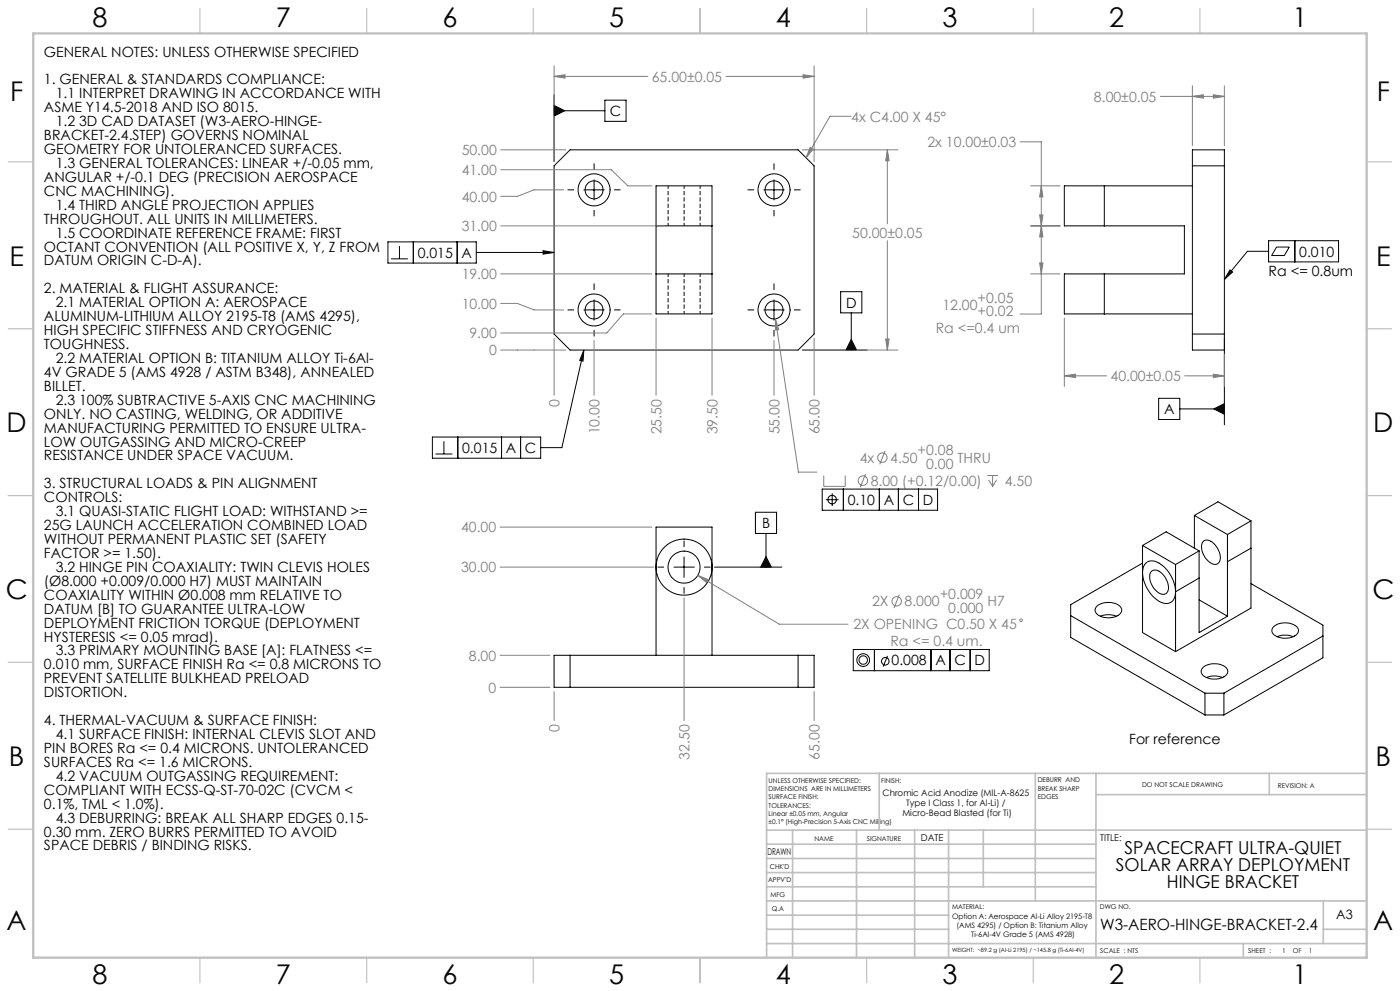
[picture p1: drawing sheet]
<svg xmlns="http://www.w3.org/2000/svg" width="420mm" height="297mm" viewBox="0 0 420 297" stroke-linecap="round" stroke-linejoin="round" font-family="sans-serif">
<path d="M200.4 55.7v12M205.2 67.7v-12M210 67.7v-12M200.4 82.1v12M205.2 94.1v-12M210 94.1v-12" fill="none" stroke="#000" stroke-width=".3" stroke-dasharray="1.3 .6" stroke-dashoffset=".3" stroke-linecap="butt"/>
<g fill="none" stroke="#000" stroke-width=".3">
<path d="M166.2 28.4v20M166.2 33.2h15.3M166.2 31.6l3.2 1.6-3.2 1.6zM181.5 30h6.3v6.4h-6.3zM166.2 49.7l4.8-4.8h68.4l4.8 4.8v50.4l-4.8 4.8h-68.4l-4.8-4.8zM170.4 56.9h1.7M175.2 56.9h6.1M178.2 49.1v1.7M178.2 53.9v6M184.3 56.9h1.8M196.8 55.7h16.8v38.4h-16.8zM224.4 56.9h1.7"/>
<path d="M229.2 56.9h6.1M232.2 49.1v1.7M232.2 53.9v6M238.3 56.9h1.8M331.3 55.7v12M357.7 55.7h-38.4v12h36v14.4h-36v12h38.4M357.7 49.7h9.6M116.4 72.5h26.5v6.3h-26.5zM117.3 77.6h5.1M119.8 73.8v3.8M124 72.5v6.3M137.2 72.5v6.3"/>
<path d="M142.9 75.7h23.3M162.9 75.1l3.3 .6-3.3 .5zM178.2 63v1.7M196.8 67.7h16.8M232.2 63v1.7M380.6 72.1h21v6.4h-21zM380.6 75.3h-6.4l-6.9 8.4M383 74h3.8l-1.5 2.6h-3.8zM388.4 72.1v6.4M170.4 92.9h1.7M175.2 92.9h6.1M178.2 85.1v1.7"/>
<path d="M178.2 89.8v6.2M178.2 99v1.7M184.3 92.9h1.8M196.8 82.1h16.8M224.4 92.9h1.7M229.2 92.9h6.1M232.2 85.1v1.7M232.2 89.8v6.2M232.2 99v1.7M238.3 92.9h1.8M252.2 87.4h6.4v6.4h-6.4zM255.4 93.8v11.1"/>
<path d="M331.3 82.1v12M369 80.9l.8 .6-2.5 2.2zM175.2 104.9l-6.6 29.3h-6.4M175.2 104.9l-.3 3.3-1-.2zM240.7 104.9h19.4M255.4 101.7l1.6 3.2h-3.2zM347.6 119.4h6.3v6.3h-6.3zM357.7 100.1h9.6M367.3 104.9h-9.6v-60h9.6v82.4M129.7 131h32.5v6.3h-32.5zM130.6 136.1h5.1M133.2 132.3v3.8"/>
<path d="M137.3 131v6.3M150.5 131v6.3M156.2 131v6.3M353.9 122.6h13.4M364.1 122.6l3.2-1.6v3.1zM226.6 153.5h6.4v6.4h-6.4zM229.8 159.9v10.1M246.7 146.6h34.6v6.3h-34.6zM247.8 149.8h3.8M249.7 147.8v3.9M253 146.6v6.3M263.8 146.6v6.3"/>
<path d="M269.5 146.6v6.3M275.6 146.6v6.3M358.3 154.5l7.1-4.1 9.9 5.7M358.3 154.5l9.9 5.7M358.3 154.5v9.8M375.3 156.1v26.1l-22.6 13.1M375.3 156.1l-7.1 4.1M197.4 170h1.7M202.2 170h6.1M205.2 162.1v1.8M205.2 166.9v6.1M205.2 176.1v1.7"/>
<path d="M211.3 170h1.8M214.3 170h20.3M229.8 166.8l1.6 3.2h-3.2zM342.8 168.8l-21.6 12.4v9.8l40.3 23.3M342.8 163.5v26.1l9.9 5.7M342.8 163.5l9.9 5.7M342.8 163.5l7-4.1 9.9 5.7M343.6 168.9a3.2 3.2 0 0 1 4.6 .2 10.2 10.2 0 0 1 4.3 9.7 2.86 2.86 0 0 1-4.6 1.5 10.3 10.3 0 0 1-4.9-10.2zM345.5 171.1a2.7 2.7 0 0 1 3.6 1.3 4.7 4.7 0 0 1 1 5.2 2.11 2.11 0 0 1-3.1-.4 5.1 5.1 0 0 1-1.7-5.9zM352.7 169.2v26.1M359.7 165.1l-7 4.1M359.7 165.1v24.5l8.5-4.9"/>
<path d="M359.7 173.2l-7 4.1M359.7 179.8l8.5 4.9M360.9 162.4a2.06 2.06 0 0 1 3.1 .3 5.4 5.4 0 0 1 1.8 5.7 1.8 1.8 0 0 1-2.9 .1 5.1 5.1 0 0 1-2-6.1zM368.2 160.2v24.5M375.3 174.9l21.6 12.5v9.7l-29.7 17.2M375.3 164.3l-7.1 4M166.2 196.4h78v9.6h-78zM171 196.4v9.6M196.8 196.4v-38.4h16.8v38.4M239.4 196.4v9.6M256 194.7h40.8v6.3h-40.8zM262.3 194.7v6.3"/>
<path d="M266.2 196.6l-1.3 3.2M279.3 194.7v6.3M285 194.7v6.3M291 194.7v6.3M321.2 184.5l40.3 23.2M329.1 181.7a5.5 5.5 0 0 1 7.2 .4 1.79 1.79 0 0 1-1.3 2.6 5.2 5.2 0 0 1-6.4-1.3v-.9zM330.1 184.7a6.6 6.6 0 0 1 4.8 0M382.1 187.8a5.6 5.6 0 0 1 7.2 .4 1.96 1.96 0 0 1-1.7 2.8 5.5 5.5 0 0 1-5.8-1.2l-.2-1.2zM383.1 190.8a6.7 6.7 0 0 1 4.9 0M396.9 190.6l-29.7 17.1M360.9 200.1a5.5 5.5 0 0 1 7.2 .3 1.81 1.81 0 0 1-1.3 2.7 5.2 5.2 0 0 1-6.4-1.4v-.8zM361.5 207.7h5.7"/>
<path d="M361.5 214.3h5.7M361.5 207.7v6.6M361.9 203.1a6.6 6.6 0 0 1 4.8 0M367.2 207.7v6.6"/>
<circle cx="178.2" cy="56.9" r="2.7"/>
<circle cx="178.2" cy="56.9" r="4.8"/>
<circle cx="232.2" cy="56.9" r="2.7"/>
<circle cx="232.2" cy="56.9" r="4.8"/>
<circle cx="178.2" cy="92.9" r="2.7"/>
<circle cx="178.2" cy="92.9" r="4.8"/>
<circle cx="232.2" cy="92.9" r="2.7"/>
<circle cx="232.2" cy="92.9" r="4.8"/>
<circle cx="249.7" cy="149.7" r="1.28"/>
<circle cx="205.2" cy="170" r="8.4"/>
<circle cx="205.2" cy="170" r="4.8"/>
<circle cx="259" cy="197.8" r="1.28"/>
<circle cx="259" cy="197.8" r="1.9"/>
<circle cx="265.6" cy="198.2" r="1.14"/>
</g>
<g fill="none" stroke="#808080" stroke-width=".3">
<path d="M166.2 19.7v28.7M244.2 19.7v28.7M166.2 22.9l3.3-.5v1zM166.2 22.9h28.1M217.8 22.9h26.4M240.9 22.4l3.3 .5-3.3 .5zM255.3 34.9h-6.3l-7.2 12.4M348.1 28.9h19.2M357.7 28.9l3.3-.5v1zM357.7 25.7v17.9M364 28.4l3.3 .5-3.3 .5zM367.3 25.7v17.9"/>
<path d="M150.2 44.9h19.6M150.2 50.9h33.2l4.9 4.8h7.2M169.1 56.9h-8.9l-5 1.9h-5M240.7 44.9h28.7M243 44.2l.9 .5-2.1 2.6zM266.2 44.9l.5 3.3h-1zM266.2 44.9v22.2M306 42.5h6.4v51.6h-6.4M309.2 55.7h8.8M312.4 55.7l.5 3.3h-1zM150.2 67.7h48.9M266.2 72.1v32.8"/>
<path d="M309.2 67.7h8.8M311.9 78.8h1l-.5 3.3zM311.9 64.4h1l-.5 3.3zM312.4 67.7l.5 3.3h-1zM150.2 82.1h45.3M150.2 90.9h5l5 2h8.9M195.5 94.1h-8.5l-5 5.7h-31.8M196.8 95.4v23.1M213.6 95.4v23.1M232.6 95.6l1 3.2-1 .1zM232.6 95.6l6.9 45.9h5.6M309.2 82.1h8.8"/>
<path d="M319.3 95.4v20.4M150.2 104.9h19.6M166.2 101.4v17.1M178.2 102v16.5M232.2 102v16.5M240.7 104.9h28.7M244.2 101.4v17.1M265.7 101.6h1l-.5 3.3zM319.3 112.6l3.3-.5v1.1zM319.3 112.6h12.7M355.4 112.6h11.9M364 112.1l3.3 .5-3.3 .6z"/>
<path d="M367.3 106.2v9.6M265.5 135.1l-1.6 4.1M150 158h45.5M247.1 142.5v3.3h6.5v-3.3M259.7 142l-1.6 4M296.2 142.5h3.2M296.6 143.8l1.2 2M297.8 142.5v3.3M299 143.8l-1.2 2M150 170h46.1M205.2 179.1v36.9M209.3 172.4l3.1 1.3-.5 .9z"/>
<path d="M209.3 172.4l24.5 14.7h20.6M269.8 178.2l-1.6 4M150 196.4h15M150 206h15M166.2 207.3v8.7M244.2 207.3v8.7"/>
<circle cx="264.7" cy="137.2" r="1.41"/>
<circle cx="258.9" cy="144" r="1.41"/>
<circle cx="269" cy="180.2" r="1.41"/>
<circle cx="306.3" cy="185.9" r=".39"/>
</g>
<g fill="none" stroke="#c0c0c0" stroke-width=".35">
<path d="M60 2.5v7.5M110 2.5v7.5M160 2.5v7.5M210 2.5v7.5M260 2.5v7.5M310 2.5v7.5M360 2.5v7.5M2.5 48.5h7.5M410 48.5h7.5M2.5 98.5h7.5M410 98.5h7.5M2.5 148.5h7.5"/>
<path d="M410 148.5h7.5M2.5 198.5h7.5M410 198.5h7.5M2.5 248.5h7.5M410 248.5h7.5M60 287v7.5M110 287v7.5M160 287v7.5M210 287v7.5M260 287v7.5M310 287v7.5M360 287v7.5"/>
</g>
<g fill="none" stroke="#c0c0c0" stroke-width=".5">
<path d="M263.8 231.8v17M310.6 231.8v38.2M328.8 231.8v55.2M328.8 238.2h81.2M380.8 231.8v6.4M410 231.8h-180v55.2M230 248.8h180M230 257.3h98.8M230 253h98.8M237.8 248.8v38.2M257 248.8v38.2M274.4 248.8v38.2"/>
<path d="M284.6 248.8v38.2M295 248.8v17M230 265.8h98.8M230 261.5h98.8M230 278.5h54.6M230 274.3h54.6M230 270h180M397 278.5h13M397 270v12.8M230 282.8h180M373 282.8v4.2"/>
</g>
<path d="M10 10h400v277h-400z" fill="none" stroke="#c0c0c0" stroke-width=".7"/>
<path d="M162.9 75.1l3.3 .6-3.3 .5zM175.2 104.9l-.3 3.3-1-.2zM166.2 31.6l3.2 1.6-3.2 1.6zM255.4 101.7l1.6 3.2h-3.2zM229.8 166.8l1.6 3.2h-3.2zM369 80.9l.8 .6-2.5 2.2zM364.1 122.6l3.2 1.5v-3.1z" fill="#000"/>
<path d="M166.2 22.9l3.3-.5v1zM240.9 22.4l3.3 .5-3.3 .5zM266.2 44.9l.5 3.3h-1zM265.7 101.6h1l-.5 3.3zM243 44.2l.9 .5-2.1 2.6zM232.6 95.6v3.3l1-.1zM209.3 172.4l2.6 2.2 .5-.9zM312.4 67.7l.5 3.3h-1zM311.9 78.8h1l-.5 3.3zM311.9 64.4h1l-.5 3.3zM312.4 55.7l.5 3.3h-1zM364 28.4l3.3 .5-3.3 .5zM357.7 28.9l3.3-.5v1zM319.3 112.6l3.3-.5v1.1zM364 112.1l3.3 .5-3.3 .6z" fill="#808080"/>
<g font-size="8.1">
<text x="27.8" y="8">8</text>
<text x="82.8" y="8">7</text>
<text x="132.8" y="8">6</text>
<text x="182.8" y="8">5</text>
<text x="232.8" y="8">4</text>
<text x="282.8" y="8">3</text>
<text x="332.8" y="8">2</text>
<text x="387.8" y="8">1</text>
<text x="3" y="30.4">F</text>
<text x="413" y="30.4">F</text>
<text x="2.8" y="79.6">E</text>
<text x="412.8" y="79.6">E</text>
<text x="2" y="129.6">D</text>
<text x="412" y="129.6">D</text>
<text x="1.7" y="179.6">C</text>
<text x="411.7" y="179.6">C</text>
<text x="2.7" y="229.6">B</text>
<text x="412.7" y="229.6">B</text>
<text x="2" y="278.9">A</text>
<text x="412" y="278.9">A</text>
<text x="27.8" y="295">8</text>
<text x="82.8" y="295">7</text>
<text x="132.8" y="295">6</text>
<text x="182.8" y="295">5</text>
<text x="232.8" y="295">4</text>
<text x="282.8" y="295">3</text>
<text x="332.8" y="295">2</text>
<text x="387.8" y="295">1</text>
</g>
<g font-size="5.3">
<text x="337.4" y="256">SPACECRAFT ULTRA-QUIET</text>
<text x="334.8" y="261.1">SOLAR ARRAY DEPLOYMENT</text>
<text x="350.1" y="266.2">HINGE BRACKET</text>
</g>
<text font-size="4.7" x="330.1" y="278.8">W3-AERO-HINGE-BRACKET-2.4</text>
<g font-size="4.2">
<text x="13.2" y="17">GENERAL NOTES: UNLESS OTHERWISE SPECIFIED</text>
<text x="13.2" y="25.3">1. GENERAL &amp; STANDARDS COMPLIANCE:</text>
<text x="16.7" y="29.5">1.1 INTERPRET DRAWING IN ACCORDANCE WITH</text>
<text x="13.2" y="33.6">ASME Y14.5-2018 AND ISO 8015.</text>
<text x="183" y="34.8">C</text>
<text x="13.2" y="42">BRACKET-2.4.STEP) GOVERNS NOMINAL</text>
<text x="16.7" y="37.8">1.2 3D CAD DATASET (W3-AERO-HINGE-</text>
<text x="13.2" y="46.2">GEOMETRY FOR UNTOLERANCED SURFACES.</text>
<text x="16.7" y="50.3">1.3 GENERAL TOLERANCES: LINEAR +/-0.05 mm,</text>
<text x="13.2" y="54.5">ANGULAR +/-0.1 DEG (PRECISION AEROSPACE</text>
<text x="13.2" y="58.7">CNC MACHINING).</text>
<text x="16.7" y="62.9">1.4 THIRD ANGLE PROJECTION APPLIES</text>
<text x="13.2" y="67">THROUGHOUT. ALL UNITS IN MILLIMETERS.</text>
<text x="16.7" y="71.2">1.5 COORDINATE REFERENCE FRAME: FIRST</text>
<text x="13.2" y="75.4">OCTANT CONVENTION (ALL POSITIVE X, Y, Z FROM</text>
<text x="125.3" y="77.2">0.015</text>
<text x="138.5" y="77.2">A</text>
<text x="389.8" y="76.9">0.010</text>
<text x="13.2" y="79.6">DATUM ORIGIN C-D-A).</text>
<text x="380.6" y="82.6">Ra &lt;= 0.8um</text>
<text x="13.2" y="87.9">2. MATERIAL &amp; FLIGHT ASSURANCE:</text>
<text x="16.7" y="92.1">2.1 MATERIAL OPTION A: AEROSPACE</text>
<text x="253.8" y="92.2">D</text>
<text x="13.2" y="96.3">ALUMINUM-LITHIUM ALLOY 2195-T8 (AMS 4295),</text>
<text x="13.2" y="100.4">HIGH SPECIFIC STIFFNESS AND CRYOGENIC</text>
<text x="13.2" y="104.6">TOUGHNESS.</text>
<text x="13.2" y="113">4V GRADE 5 (AMS 4928 / ASTM B348), ANNEALED</text>
<text x="16.7" y="108.8">2.2 MATERIAL OPTION B: TITANIUM ALLOY Ti-6Al-</text>
<text x="13.2" y="117.1">BILLET.</text>
<text x="13.2" y="125.5">ONLY. NO CASTING, WELDING, OR ADDITIVE</text>
<text x="16.7" y="121.3">2.3 100% SUBTRACTIVE 5-AXIS CNC MACHINING</text>
<text x="349.2" y="124.1">A</text>
<text x="13.2" y="129.7">MANUFACTURING PERMITTED TO ENSURE ULTRA-</text>
<text x="13.2" y="133.8">LOW OUTGASSING AND MICRO-CREEP</text>
<text x="138.6" y="135.8">0.015</text>
<text x="151.8" y="135.8">A</text>
<text x="157.5" y="135.8">C</text>
<text x="13.2" y="138">RESISTANCE UNDER SPACE VACUUM.</text>
<text x="13.2" y="146.3">3. STRUCTURAL LOADS &amp; PIN ALIGNMENT</text>
<text x="13.2" y="150.5">CONTROLS:</text>
<text x="16.7" y="154.7">3.1 QUASI-STATIC FLIGHT LOAD: WITHSTAND &gt;=</text>
<text x="254.3" y="151.3">0.10</text>
<text x="265.1" y="151.3">A</text>
<text x="270.8" y="151.3">C</text>
<text x="276.8" y="151.3">D</text>
<text x="13.2" y="158.9">25G LAUNCH ACCELERATION COMBINED LOAD</text>
<text x="228.6" y="158.3">B</text>
<text x="13.2" y="163">WITHOUT PERMANENT PLASTIC SET (SAFETY</text>
<text x="13.2" y="167.2">FACTOR &gt;= 1.50).</text>
<text x="16.7" y="171.4">3.2 HINGE PIN COAXIALITY: TWIN CLEVIS HOLES</text>
<text x="13.2" y="175.6">(Ø8.000 +0.009/0.000 H7) MUST MAINTAIN</text>
<text x="13.2" y="179.7">COAXIALITY WITHIN Ø0.008 mm RELATIVE TO</text>
<text x="13.2" y="183.9">DATUM [B] TO GUARANTEE ULTRA-LOW</text>
<text x="13.2" y="188.1">DEPLOYMENT FRICTION TORQUE (DEPLOYMENT</text>
<text x="13.2" y="192.3">HYSTERESIS &lt;= 0.05 mrad).</text>
<text x="16.7" y="196.4">3.3 PRIMARY MOUNTING BASE [A]: FLATNESS &lt;=</text>
<text x="13.2" y="200.6">0.010 mm, SURFACE FINISH Ra &lt;= 0.8 MICRONS TO</text>
<text x="267.5" y="199.4">0.008</text>
<text x="280.6" y="199.4">A</text>
<text x="286.3" y="199.4">C</text>
<text x="292.3" y="199.4">D</text>
<text x="13.2" y="204.8">PREVENT SATELLITE BULKHEAD PRELOAD</text>
<text x="13.2" y="209">DISTORTION.</text>
<text x="13.2" y="217.3">4. THERMAL-VACUUM &amp; SURFACE FINISH:</text>
<text x="16.7" y="221.5">4.1 SURFACE FINISH: INTERNAL CLEVIS SLOT AND</text>
<text x="13.2" y="225.7">PIN BORES Ra &lt;= 0.4 MICRONS. UNTOLERANCED</text>
<text x="338.8" y="223.1">For reference</text>
<text x="13.2" y="229.8">SURFACES Ra &lt;= 1.6 MICRONS.</text>
<text x="13.2" y="238.2">COMPLIANT WITH ECSS-Q-ST-70-02C (CVCM &lt;</text>
<text x="16.7" y="234">4.2 VACUUM OUTGASSING REQUIREMENT:</text>
<text x="13.2" y="242.4">0.1%, TML &lt; 1.0%).</text>
<text x="13.2" y="250.7">0.30 mm. ZERO BURRS PERMITTED TO AVOID</text>
<text x="16.7" y="246.5">4.3 DEBURRING: BREAK ALL SHARP EDGES 0.15-</text>
<text x="13.2" y="254.9">SPACE DEBRIS / BINDING RISKS.</text>
</g>
<g font-size="4.2" fill="#808080">
<text x="195.5" y="24.5">65.00±0.05</text>
<text x="328.2" y="30.5">8.00±0.05</text>
<text x="255.4" y="36.4">4x C4.00 X 45°</text>
<text x="138.5" y="46.5">50.00</text>
<text x="278.2" y="44.1">2x 10.00±0.03</text>
<text x="138.5" y="52.5">41.00</text>
<text x="138.5" y="60.4">40.00</text>
<text x="138.5" y="69.3">31.00</text>
<text x="255.7" y="71.2">50.00±0.05</text>
<text x="138.5" y="83.7">19.00</text>
<text x="138.5" y="92.5">10.00</text>
<text x="282.7" y="92.9">12.00</text>
<text x="293.3" y="90.7">+0.05</text>
<text x="293.3" y="94.8">+0.02</text>
<text x="140.8" y="101.4">9.00</text>
<text x="280.7" y="99.8">Ra &lt;=0.4 um</text>
<text x="146.7" y="106.5">0</text>
<text x="333.2" y="114.2">40.00±0.05</text>
<text x="167.8" y="122" transform="rotate(-90 167.8 122)">0</text>
<text x="179.8" y="130.2" transform="rotate(-90 179.8 130.2)">10.00</text>
<text x="198.4" y="130.2" transform="rotate(-90 198.4 130.2)">25.50</text>
<text x="215.2" y="130.2" transform="rotate(-90 215.2 130.2)">39.50</text>
<text x="233.8" y="130.2" transform="rotate(-90 233.8 130.2)">55.00</text>
<text x="245.8" y="130.2" transform="rotate(-90 245.8 130.2)">65.00</text>
<text x="275.3" y="136.4">+0.08</text>
<text x="257.9" y="138.7">4x</text>
<text x="267.1" y="138.7">4.50</text>
<text x="277.8" y="140.5">0.00</text>
<text x="287.2" y="138.7">THRU</text>
<text x="261.2" y="145.6">8.00 (+0.12/0.00)</text>
<text x="301.4" y="145.6">4.50</text>
<text x="138.3" y="159.6">40.00</text>
<text x="138.3" y="171.6">30.00</text>
<text x="281.9" y="179.5">+0.009</text>
<text x="261.6" y="181.7">2X</text>
<text x="271.4" y="181.7">8.000</text>
<text x="284.5" y="183.6">0.000</text>
<text x="296.2" y="181.7">H7</text>
<text x="256" y="188.6">2X OPENING C0.50 X 45</text>
<text x="140.7" y="198">8.00</text>
<text x="267.1" y="193.7">Ra &lt;= 0.4 um.</text>
<text x="146.5" y="207.6">0</text>
<text x="167.8" y="219.5" transform="rotate(-90 167.8 219.5)">0</text>
<text x="206.8" y="227.7" transform="rotate(-90 206.8 227.7)">32.50</text>
<text x="245.8" y="227.7" transform="rotate(-90 245.8 227.7)">65.00</text>
</g>
<text font-size="3.9" x="400.9" y="275.5">A3</text>
<g font-size="2.8">
<text x="276.2" y="252">DATE</text>
<text x="230.2" y="256.3">DRAWN</text>
<text x="330.1" y="252.1">TITLE:</text>
</g>
<g font-size="2.7">
<text x="264.8" y="238.6">Chromic Acid Anodize (MIL-A-8625</text>
<text x="270.7" y="244.6">Micro-Bead Blasted (for Ti)</text>
<text x="271.8" y="241.6">Type I Class 1, for Al-Li) /</text>
</g>
<g font-size="2.3">
<text x="285.6" y="275.5">Option A: Aerospace Al-Li Alloy 2195-T8</text>
<text x="287" y="278.2">(AMS 4295) / Option B: Titanium Alloy</text>
<text x="291.4" y="280.9">Ti-6Al-4V Grade 5 (AMS 4928)</text>
</g>
<g font-size="2">
<text x="230.6" y="234.6">UNLESS OTHERWISE SPECIFIED:</text>
<text x="230.6" y="237.1">DIMENSIONS ARE IN MILLIMETERS</text>
<text x="230.6" y="239.6">SURFACE FINISH:</text>
<text x="264.4" y="234.6">FINISH:</text>
<text x="311.3" y="234.5">DEBURR AND</text>
<text x="311.3" y="237">BREAK SHARP</text>
<text x="311.3" y="239.5">EDGES</text>
<text x="342.6" y="236">DO NOT SCALE DRAWING</text>
<text x="383.3" y="236.2">REVISION: A</text>
<text x="230.6" y="242.1">TOLERANCES:</text>
<text x="230.6" y="244.6">Linear ±0.05 mm, Angular</text>
<text x="230.6" y="247.1">±0.1° (High-Precision 5-Axis CNC Milling)</text>
<text x="244.3" y="252">NAME</text>
<text x="260" y="251.9">SIGNATURE</text>
<text x="230.9" y="260.3">CHK'D</text>
<text x="230.4" y="264.4">APPV'D</text>
<text x="231.1" y="268.8">MFG</text>
<text x="231.5" y="273">Q.A</text>
<text x="285.6" y="272.5">MATERIAL:</text>
<text x="330" y="272.5">DWG NO.</text>
<text x="330.1" y="285.6">SCALE : NTS</text>
<text x="374.5" y="285.6">SHEET :</text>
<text x="384.6" y="285.6">1</text>
<text x="387.9" y="285.6">OF</text>
<text x="392.7" y="285.6">1</text>
</g>
<text font-size="1.7" x="285.6" y="285.4">WEIGHT: ~89.2 g (Al-Li 2195) / ~145.8 g (Ti-6Al-4V)</text>
</svg>
